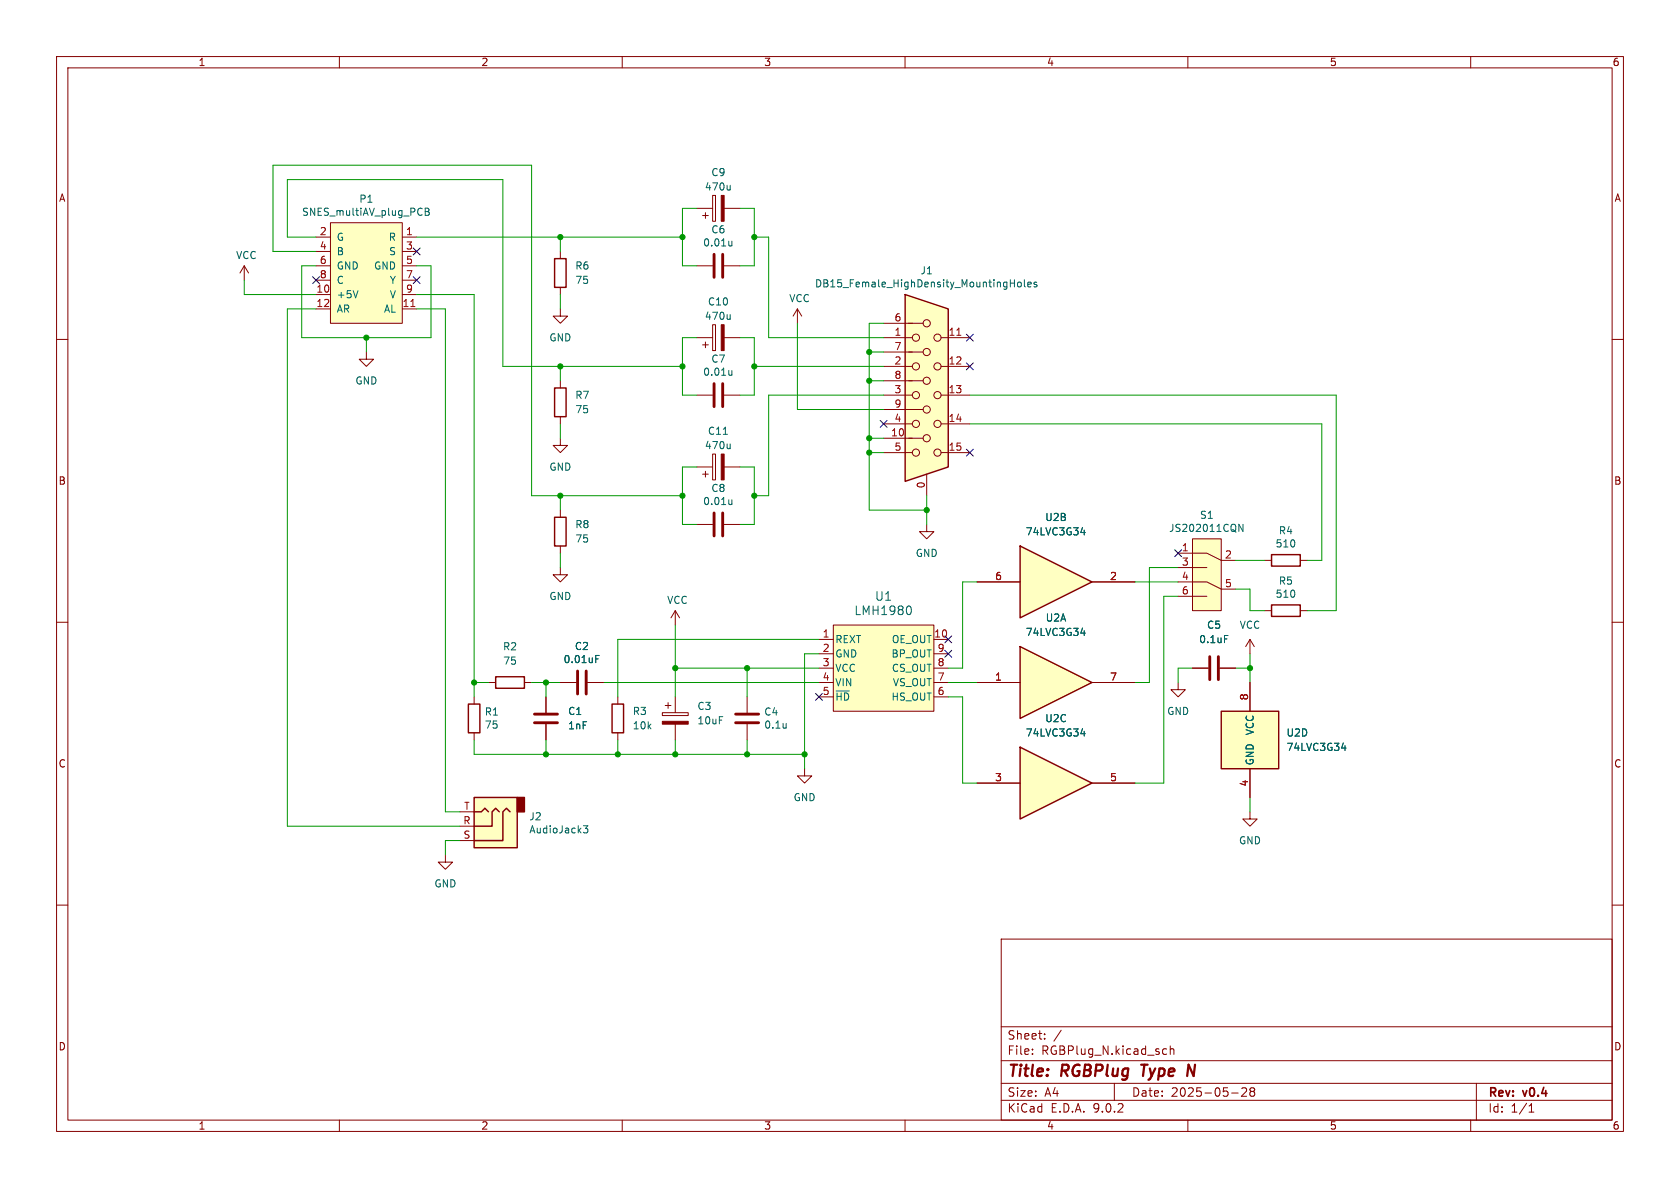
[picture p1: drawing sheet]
<svg xmlns="http://www.w3.org/2000/svg" width="297mm" height="210mm" viewBox="0 0 297 210" stroke-linecap="round" stroke-linejoin="round" font-family="sans-serif">
<g fill="none" stroke="#840000" stroke-width=".18">
<path d="M10 10h277v190h-277zM12 12h273v186h-273zM60 10v2M110 10v2M160 10v2M210 10v2M260 10v2M10 60h2M285 60h2M10 110h2M285 110h2M142.2 135.9v1.3h1.3l-1.3 1.2-1.2-1.2h1.2"/>
<path d="M10 160h2M177 166h108v32h-108zM285 160h2M60 198v2M110 198v2M160 198v2M177 194.5h108M177 191.5h108M177 187.5h108M177 181.5h108M182.5 186.3v.1M182.5 185.5v.1"/>
<path d="M184.7 183.6v.1M184.7 182.8v.1M187.6 182.1l-1.3 2M197 191.5v3M205.8 185.4l.4 .1M206.2 186.3l-.4 .1M206.9 185.5l.2-.1 .4 .1v.9M206.9 184.9v1.5M210 198v2M217.7 193.2h1.2M219.5 192.4l.6-.1 .2 .1 .1 .3-.9 1.1h.9M221.2 192.9l-.2-.2 .2-.4 .5 .1 .1 .2-.3 .3"/>
<path d="M221.2 192.9l-.2 .3v.5l.2 .1 .5-.1 .1-.2-.1-.4-.2-.2M221.2 192.9h.3M260 198v2M261 191.5v6.5M270.3 196.6h.9M270.3 195.5l.4-.4v1.5"/>
</g>
<path d="M201.7 188.2h1.2M202.3 188.2l-.2 2M210.1 188.2l.9 2 .3-2" fill="none" stroke="#840000" stroke-width=".4"/>
<path d="M83.8 141h7.6v8.9h-7.6z" fill="#ffffc2"/>
<path d="M91.4 141h1.3v2.5h-1.3z" fill="#840000" stroke="#840000" stroke-width=".25"/>
<path d="M98 45.7h2.1v5.1h-2.1zM83.8 141h7.6v8.9h-7.6zM83.8 143.5h1.3l.6-.6 .7 .6M88.3 143.5l-.7-.6-.6 .6v2.6h-3.2M90.2 143.5l-.7-.6-.6 .6v5.1h-5.1" fill="none" stroke="#840000" stroke-width=".25"/>
<path d="M99.1 54.6v1.3h1.2l-1.2 1.3-1.3-1.3h1.3M99.1 44.5v1.2M99.1 50.8v1.3M141 54.6l-.8 1.3M141 54.6l.7 1.3M141 54.6v2.6M64.8 62.2v1.3h1.2l-1.2 1.3-1.3-1.3h1.3M99.1 77.5v1.2h1.2l-1.2 1.3-1.3-1.3h1.3M78.7 151.1v1.3h1.3l-1.3 1.3-1.2-1.3h1.2M81.3 148.6h2.5M81.3 146.1h2.5M81.3 143.5h2.5" fill="none" stroke="#840000" stroke-width=".18"/>
<path d="M103.1 146h.8l-.4 .5 .4 .1v.5l-.2 .1-.6-.1" fill="none" stroke="#006464" stroke-width=".18"/>
<path d="M160 52.1l7.6 2.5v28l-7.6 2.5z" fill="#ffffc2"/>
<path d="M160 52.1l7.6 2.5v28l-7.6 2.5zM98 68.6h2.1v5.1h-2.1zM82.8 124.5h2v5h-2z" fill="none" stroke="#840000" stroke-width=".25"/>
<g fill="none" stroke="#840000" stroke-width=".18">
<path d="M43.2 47l-.8 1.3M43.2 47l.7 1.3M43.2 47v2.5M156.2 57.2h7M156.2 59.7h5.1M166.4 59.7h5M99.1 67.3v1.3M99.1 73.7v1.2M156.2 62.2h7M156.2 67.3h7M156.2 72.4h7M156.2 77.5h7"/>
<path d="M156.2 64.8h5.1M156.2 69.9h5.1M156.2 74.9h5.1M166.4 64.8h5M166.4 69.9h5M166.4 74.9h5M156.2 80h5.1M163.8 92.7v1.3h1.3l-1.3 1.3-1.2-1.3h1.2M163.8 83.8v3.8M166.4 80h5M83.8 123.2v1.3M83.8 129.5v1.3"/>
<path d="M99.1 120.7h2.8M103.9 120.7h2.8"/>
<circle cx="161.9" cy="59.7" r=".63"/>
<circle cx="163.8" cy="57.1" r=".63"/>
<circle cx="165.7" cy="59.7" r=".63"/>
<circle cx="161.9" cy="64.8" r=".63"/>
<circle cx="161.9" cy="69.8" r=".63"/>
<circle cx="161.9" cy="74.9" r=".63"/>
<circle cx="163.8" cy="72.4" r=".63"/>
<circle cx="163.8" cy="77.5" r=".63"/>
<circle cx="163.8" cy="67.3" r=".63"/>
<circle cx="163.8" cy="62.2" r=".63"/>
<circle cx="165.7" cy="74.9" r=".63"/>
<circle cx="165.7" cy="64.8" r=".63"/>
<circle cx="165.7" cy="69.8" r=".63"/>
<circle cx="161.9" cy="80" r=".63"/>
<circle cx="165.7" cy="80" r=".63"/>
</g>
<path d="M169.2 59.3h.7" fill="none" stroke="#a90000" stroke-width=".18"/>
<path d="M178.6 50.1h.7M179.3 49.4v1.3M179.9 50l.2-.1 .4 .1 .1 .5-.2 .2h-.3l-.2-.1zM181.1 49.4v1.1l.2 .2M181.7 50.3l.6-.1-.1-.3h-.3l-.2 .2 .1 .6h.4M183.3 49.9h-.3l-.2 .2v.1l.5 .2v.3h-.5M105.3 116.5h.4M105.3 115.9h.6" fill="none" stroke="#006464" stroke-width=".18"/>
<path d="M102.1 118.6v4.1M103.6 118.6v4.1" fill="none" stroke="#840000" stroke-width=".51"/>
<path d="M147.3 110.5h17.8v15.2h-17.8z" fill="#ffffc2"/>
<g fill="none" stroke="#840000" stroke-width=".18">
<path d="M99.1 90.2v1.2M99.1 96.5v1.3M123.2 92.7h2.8M128 92.7h2.8M99.1 100.3v1.3h1.2l-1.2 1.3-1.3-1.3h1.3M119.4 108l-.8 1.2M119.4 108l.7 1.2M119.4 108v2.5M144.8 113h2.5M144.8 115.6h2.5M144.8 118.1h2.5M147.3 110.5h17.8v15.2h-17.8z"/>
<path d="M165.1 113h2.5M165.1 115.6h2.5M165.1 118.1h2.5M132.1 123.2v2.8M132.1 128v2.8M144.8 120.7h2.5M144.8 123.2h2.5M165.1 120.7h2.5M165.1 123.2h2.5"/>
</g>
<path d="M129.4 88.4v.8M129.4 89.1l-.4 .1M160.7 107.1a.95 .95 0 0 1 0 1.5M139 127.9v.8M139 128.6l-.1 .1M147.8 122.1h2.3" fill="none" stroke="#006464" stroke-width=".18"/>
<path d="M98 91.4h2.1v5.1h-2.1z" fill="none" stroke="#840000" stroke-width=".25"/>
<path d="M126.2 90.7v4M127.8 90.7v4M130 127.8h4.1M130 126.2h4.1" fill="none" stroke="#840000" stroke-width=".51"/>
<path d="M58.4 39.4h12.7v17.8h-12.7z" fill="#ffffc2"/>
<g fill="none" stroke="#840000" stroke-width=".18">
<path d="M58.4 39.4h12.7v17.8h-12.7zM55.9 41.9h2.5M55.9 44.5h2.5M55.9 47h2.5M55.9 49.5h2.5M55.9 52.1h2.5M55.9 54.6h2.5M71.1 41.9h2.6M71.1 44.5h2.6M71.1 47h2.6M71.1 49.5h2.6M71.1 52.1h2.6"/>
<path d="M71.1 54.6h2.6M123.2 59.7h2.8M126 57.4h.5v4.6h-.5zM128 59.7h2.8M124.2 61h1M124.7 60.5v1M208.3 120.7v1.2h1.2l-1.2 1.3-1.3-1.3h1.3"/>
</g>
<path d="M75.2 36.8h.4l.2 .2-.2 .4 .2 .1 .1 .3-.2 .3h-.5zM75.2 37.4h.4M63.3 51.4l-.4 1.2M129.1 55.6v.9M129.1 56.3l-.2 .2" fill="none" stroke="#006464" stroke-width=".18"/>
<path d="M72.6 54.2h.8" fill="none" stroke="#a90000" stroke-width=".18"/>
<path d="M127.5 57.4h.5v4.6h-.5z" fill="#840000" stroke="#840000" stroke-width=".18"/>
<path d="M180.3 114.3l12.7 6.4-12.7 6.3z" fill="#ffffc2"/>
<path d="M180.3 114.3l12.7 6.4-12.7 6.3z" fill="none" stroke="#840000" stroke-width=".25"/>
<path d="M172.7 120.7h7.6M193 120.7h7.7" fill="none" stroke="#840000" stroke-width=".18"/>
<path d="M191.1 111.9h.8M191.7 111.5v.8" fill="none" stroke="#006464" stroke-width=".18"/>
<path d="M180.3 132.1l12.7 6.3-12.7 6.4z" fill="#ffffc2"/>
<path d="M180.3 132.1l12.7 6.3-12.7 6.4z" fill="none" stroke="#840000" stroke-width=".25"/>
<path d="M123.2 82.6h2.8M124.2 83.8h1M124.7 83.3v1M126 80.3h.5v4.5h-.5zM128 82.6h2.8M172.7 138.4h7.6M193 138.4h7.7M221 143.5v1.3h1.2l-1.2 1.3-1.3-1.3h1.3" fill="none" stroke="#840000" stroke-width=".18"/>
<path d="M127.9 76.8h.7M129.1 78.5v.8M129.1 79.2l-.2 .1M191.1 129.7h.8M191.7 129.3v.8" fill="none" stroke="#006464" stroke-width=".18"/>
<path d="M127.5 80.3h.5v4.5h-.5z" fill="#840000" stroke="#840000" stroke-width=".18"/>
<path d="M215.9 125.7h10.2v10.2h-10.2z" fill="#ffffc2"/>
<path d="M224.8 98h5.1v2.1h-5.1zM87.6 119.6h5.1v2.1h-5.1zM215.9 125.7h10.2v10.2h-10.2z" fill="none" stroke="#840000" stroke-width=".25"/>
<g fill="none" stroke="#840000" stroke-width=".18">
<path d="M123.2 36.8h2.8M124.2 38.1h1M124.7 37.6v1M126 34.5h.5v4.6h-.5zM128 36.8h2.8M123.2 47h2.8M128 47h2.8M123.2 69.9h2.8M128 69.9h2.8M223.5 99.1h1.3M229.9 99.1h1.2M210.8 118.1h2.8"/>
<path d="M215.6 118.1h2.8M221 113v2.6M221 113l-.8 1.3M221 113l.7 1.3M86.4 120.7h1.2M92.7 120.7h1.3M96.5 123.2v2.8M96.5 128v2.8M117.1 126h4.6v.5h-4.6zM117.6 124.7h1M118.1 124.2v1M119.4 123.2v2.8"/>
<path d="M119.4 128v2.8M221 120.7v5M221 135.9v5.1"/>
</g>
<path d="M129.1 32.8v.8M129.1 33.5l-.2 .1M129.4 42.6v.9M129.4 43.4l-.4 .1M129.4 65.5v.8M129.4 66.2l-.4 .1M216.5 112.3h.6M237.2 132.2h.8M237.8 131.8v.9" fill="none" stroke="#006464" stroke-width=".18"/>
<path d="M126.2 45v4M127.8 45v4M126.2 67.8v4.1M127.8 67.8v4.1M213.9 116.1v4M215.4 116.1v4M94.5 126.2h4.1M94.5 127.8h4.1" fill="none" stroke="#840000" stroke-width=".51"/>
<g fill="#840000" stroke="#840000" stroke-width=".18">
<path d="M117.1 127.5h4.6v.5h-4.6z"/>
<path d="M127.5 34.5h.5v4.6h-.5z"/>
</g>
<path d="M210.8 95.3h5.1v12.7h-5.1z" fill="#ffffc2"/>
<path d="M208.3 97.8h5.1l2.5 1.3h2.5M210.8 95.3h5.1v12.7h-5.1zM208.3 102.9h5.1l2.5 1.2h2.5M208.3 100.3h5.1M208.3 105.4h5.1M223.5 108h1.3M229.9 108h1.2" fill="none" stroke="#840000" stroke-width=".18"/>
<path d="M219.7 92.7v1.2l-.7-1.2v1.2" fill="none" stroke="#006464" stroke-width=".18"/>
<path d="M224.8 106.9h5.1v2.1h-5.1z" fill="none" stroke="#840000" stroke-width=".25"/>
<path d="M180.3 96.5l12.7 6.4-12.7 6.3z" fill="#ffffc2"/>
<path d="M180.3 96.5l12.7 6.4-12.7 6.3zM108.2 124.5h2v5h-2z" fill="none" stroke="#840000" stroke-width=".25"/>
<g fill="none" stroke="#840000" stroke-width=".18">
<path d="M172.7 102.9h7.6M193 102.9h7.7M210.8 118.1h2.8M215.6 118.1h2.8M96.5 123.2v2.8M96.5 128v2.8M99.1 120.7h2.8M103.9 120.7h2.8M109.2 123.2v1.3M109.2 129.5v1.3M172.7 120.7h7.6M172.7 138.4h7.6"/>
<path d="M193 120.7h7.7M193 138.4h7.7M221 120.7v5M221 135.9v5.1"/>
</g>
<path d="M191.1 94.1h.8M191.7 93.7v.9M105.3 116.5h.4M105.3 115.9h.6M191.1 111.9h.8M191.7 111.5v.8M216.5 112.3h.6M191.1 129.7h.8M191.7 129.3v.8M237.2 132.2h.8M237.8 131.8v.9" fill="none" stroke="#006464" stroke-width=".18"/>
<g fill="none" stroke="#009600" stroke-width=".18">
<path d="M123.2 36.8h-2.6v10.2h2.6M130.8 36.8h2.5v10.2h-2.5M43.2 49.5v2.6h12.7M55.9 44.5h-7.6v-15.3h45.7v58.4h26.6M55.9 41.9h-5.1v-10.1h38.1v33h31.7M55.9 47h-2.6v12.7h22.9v-12.7h-2.5M55.9 54.6h-5.1v91.5h30.5M64.8 59.7v2.5M73.7 54.6h5v88.9h2.6M73.7 52.1h10.1v71.1M73.7 41.9h46.9M99.1 41.9v2.6"/>
<path d="M99.1 52.1v2.5M123.2 59.7h-2.6v10.2h2.6M130.8 59.7h2.5v10.2h-2.5M133.3 41.9h2.6v17.8h20.3M141 57.2v15.2h15.2M156.2 57.2h-2.5v33h10.1M99.1 64.8v2.5M99.1 74.9v2.6M133.3 64.8h22.9M153.7 77.5h2.5M153.7 67.3h2.5M153.7 62.2h2.5"/>
<path d="M156.2 69.9h-20.3v17.7h-2.6M171.4 69.9h64.8v38.1h-5.1M171.4 74.9h62.3v24.2h-2.6M99.1 87.6v2.6M99.1 97.8v2.5M123.2 82.6h-2.6v10.1h2.6M130.8 82.6h2.5v10.1h-2.5M153.7 80h2.5M163.8 87.6v5.1M218.4 99.1h5.1M119.4 110.5v12.7M119.4 118.1h25.4"/>
<path d="M132.1 118.1v5.1M144.8 115.6h-2.6v20.3M144.8 113h-35.6v10.2M172.7 102.9h-2.5v15.2h-2.6M200.7 102.9h7.6M208.3 100.3h-5.1v20.4h-2.5M208.3 105.4h-2.6v33h-5M210.8 118.1h-2.5v2.6M218.4 104.1h2.6v3.9h2.5M218.4 118.1h2.6M221 115.6v5.1M83.8 130.8v2.6h58.4"/>
<path d="M83.8 120.7h2.6M94 120.7h5.1M96.5 120.7v2.5M96.5 130.8v2.6M106.7 120.7h38.1M109.2 130.8v2.6M119.4 130.8v2.6M132.1 130.8v2.6M167.6 120.7h5.1M167.6 123.2h2.6v15.2h2.5M81.3 148.6h-2.6v2.5M221 141v2.5"/>
</g>
<g fill="none" stroke="#000084" stroke-width=".18">
<path d="M55.3 48.9l1.2 1.2M56.5 48.9l-1.2 1.2M73.1 48.9l1.2 1.2M73.1 43.8l1.2 1.3M74.3 48.9l-1.2 1.2M74.3 43.8l-1.2 1.3M170.8 59.1l1.3 1.2M172.1 59.1l-1.3 1.2M155.6 74.3l1.2 1.2M156.8 74.3l-1.2 1.2M170.8 64.2l1.3 1.2M170.8 79.4l1.3 1.2"/>
<path d="M172.1 64.2l-1.3 1.2M172.1 79.4l-1.3 1.2M207.7 97.2l1.2 1.2M208.9 97.2l-1.2 1.2M167 112.4l1.2 1.2M167 115l1.2 1.2M168.2 112.4l-1.2 1.2M168.2 115l-1.2 1.2M144.2 122.6l1.2 1.2M145.4 122.6l-1.2 1.2"/>
</g>
<g fill="#009600" stroke="#009600" stroke-width=".18">
<circle cx="120.6" cy="41.9" r=".46"/>
<circle cx="99.1" cy="41.9" r=".46"/>
<circle cx="120.6" cy="64.8" r=".46"/>
<circle cx="133.3" cy="64.8" r=".46"/>
<circle cx="133.3" cy="41.9" r=".46"/>
<circle cx="163.8" cy="90.2" r=".46"/>
<circle cx="132.1" cy="133.4" r=".46"/>
<circle cx="142.2" cy="133.4" r=".46"/>
<circle cx="221" cy="118.1" r=".46"/>
<circle cx="99.1" cy="64.8" r=".46"/>
<circle cx="83.8" cy="120.7" r=".46"/>
<circle cx="96.5" cy="120.7" r=".46"/>
<circle cx="64.8" cy="59.7" r=".46"/>
<circle cx="153.7" cy="67.3" r=".46"/>
<circle cx="153.7" cy="62.2" r=".46"/>
<circle cx="153.7" cy="80" r=".46"/>
<circle cx="153.7" cy="77.5" r=".46"/>
<circle cx="96.5" cy="133.4" r=".46"/>
<circle cx="109.2" cy="133.4" r=".46"/>
<circle cx="99.1" cy="87.6" r=".46"/>
<circle cx="132.1" cy="118.1" r=".46"/>
<circle cx="120.6" cy="87.6" r=".46"/>
<circle cx="133.3" cy="87.6" r=".46"/>
<circle cx="119.4" cy="133.4" r=".46"/>
<circle cx="119.4" cy="118.1" r=".46"/>
</g>
<g font-size="2.8" fill="#840000">
<text x="178" y="190.9">Title:</text>
<text x="187.7" y="190.9">RGBPlug</text>
<text x="202.6" y="190.9">Type</text>
</g>
<g font-size="2.1" fill="#006464">
<text x="154.6" y="106.4">U1</text>
<text x="150.9" y="108.9">LMH1980</text>
</g>
<g font-size="2.1" fill="#840000">
<text x="178" y="184">Sheet:</text>
<text x="178" y="186.7">File:</text>
<text x="184.1" y="186.7">RGBPlug_N.kicad_sch</text>
<text x="178" y="196.9">KiCad</text>
<text x="178" y="194.1">Size:</text>
<text x="184.7" y="194.1">A4</text>
<text x="185.7" y="196.9">E.D.A.</text>
<text x="193.3" y="196.9">9.0.2</text>
<text x="200" y="194.1">Date:</text>
<text x="207" y="194.1">2025-05-28</text>
<text x="263" y="194.3">Rev:</text>
<text x="263" y="196.9">Id:</text>
<text x="267.1" y="196.9">1/1</text>
<text x="269.4" y="194.3">v0.4</text>
</g>
<g font-size="1.8" fill="#840000">
<text x="35" y="11.9">1</text>
<text x="85" y="11.9">2</text>
<text x="135" y="11.9">3</text>
<text x="185" y="11.9">4</text>
<text x="235" y="11.9">5</text>
<text x="285" y="11.9">6</text>
<text x="10.3" y="35.9">A</text>
<text x="285.3" y="35.9">A</text>
<text x="10.3" y="85.9">B</text>
<text x="285.3" y="85.9">B</text>
<text x="10.3" y="135.9">C</text>
<text x="285.3" y="135.9">C</text>
<text x="10.3" y="185.9">D</text>
<text x="285.3" y="185.9">D</text>
<text x="35" y="199.9">1</text>
<text x="85" y="199.9">2</text>
<text x="135" y="199.9">3</text>
<text x="185" y="199.9">4</text>
<text x="235" y="199.9">5</text>
<text x="285" y="199.9">6</text>
</g>
<g font-size="1.8" fill="#006464">
<text x="124.5" y="33.9">470u</text>
<text x="125.7" y="31.3">C9</text>
<text x="53.3" y="38.4">SNES_multiAV_plug_PCB</text>
<text x="63.4" y="36">P1</text>
<text x="125.7" y="41.5">C6</text>
<text x="41.6" y="46">VCC</text>
<text x="59.4" y="42.8">G</text>
<text x="59.4" y="45.3">B</text>
<text x="59.4" y="47.9">GND</text>
<text x="66" y="47.9">GND</text>
<text x="68.6" y="42.8">R</text>
<text x="68.7" y="45.3">S</text>
<text x="101.6" y="47.9">R6</text>
<text x="124.2" y="43.8">0.01u</text>
<text x="59.4" y="50.4">C</text>
<text x="59.4" y="52.9">+5V</text>
<text x="68.8" y="50.4">Y</text>
<text x="68.8" y="52.9">V</text>
<text x="101.6" y="50.4">75</text>
<text x="139.4" y="53.6">VCC</text>
<text x="144" y="51">DB15_Female_HighDensity_MountingHoles</text>
<text x="162.6" y="48.7">J1</text>
<text x="59.4" y="55.5">AR</text>
<text x="67.8" y="55.5">AL</text>
<text x="124.5" y="56.7">470u</text>
<text x="125.1" y="54.2">C10</text>
<text x="97" y="60.6">GND</text>
<text x="125.7" y="64.3">C7</text>
<text x="62.7" y="68.2">GND</text>
<text x="101.6" y="70.7">R7</text>
<text x="124.2" y="66.6">0.01u</text>
<text x="101.6" y="73.3">75</text>
<text x="125.1" y="77.1">C11</text>
<text x="97" y="83.4">GND</text>
<text x="124.5" y="79.6">470u</text>
<text x="124.2" y="89.5">0.01u</text>
<text x="125.7" y="87.2">C8</text>
<text x="101.6" y="93.6">R8</text>
<text x="181.2" y="94.8">74LVC3G34</text>
<text x="184.7" y="92.3">U2B</text>
<text x="206.6" y="94.2">JS202011CQN</text>
<text x="212" y="91.9">S1</text>
<text x="226" y="94.7">R4</text>
<text x="101.6" y="96.1">75</text>
<text x="161.8" y="98.7">GND</text>
<text x="225.4" y="97">510</text>
<text x="97" y="106.3">GND</text>
<text x="117.8" y="107">VCC</text>
<text x="225.4" y="105.9">510</text>
<text x="226" y="103.6">R5</text>
<text x="147.6" y="113.9">REXT</text>
<text x="157.6" y="113.9">OE_OUT</text>
<text x="181.2" y="112.6">74LVC3G34</text>
<text x="184.8" y="110.1">U2A</text>
<text x="211.9" y="113.9">0.1uF</text>
<text x="213.3" y="111.4">C5</text>
<text x="219.1" y="111.4">VCC</text>
<text x="88.8" y="115.2">R2</text>
<text x="88.9" y="117.7">75</text>
<text x="99.5" y="117.4">0.01uF</text>
<text x="101.5" y="115.1">C2</text>
<text x="147.6" y="116.4">GND</text>
<text x="147.6" y="119">VCC</text>
<text x="157.5" y="116.4">BP_OUT</text>
<text x="157.6" y="119">CS_OUT</text>
<text x="123.2" y="125.7">C3</text>
<text x="147.6" y="121.5">VIN</text>
<text x="147.6" y="124.1">~{HD}</text>
<text x="157.5" y="124.1">HS_OUT</text>
<text x="157.7" y="121.5">VS_OUT</text>
<text x="85.6" y="126.7">R1</text>
<text x="85.6" y="129">75</text>
<text x="100.3" y="126.6">C1</text>
<text x="100.3" y="129.1">1nF</text>
<text x="111.8" y="126.6">R3</text>
<text x="111.8" y="129.1">10k</text>
<text x="123.2" y="128.2">10uF</text>
<text x="135" y="126.7">C4</text>
<text x="135" y="129">0.1u</text>
<text x="181.2" y="130.4">74LVC3G34</text>
<text x="184.7" y="127.9">U2C</text>
<text x="206.2" y="126.6">GND</text>
<text x="221.8" y="130.1" transform="rotate(-90 221.8 130.1)">VCC</text>
<text x="227.3" y="130.4">U2D</text>
<text x="221.8" y="135.4" transform="rotate(-90 221.8 135.4)">GND</text>
<text x="227.3" y="132.9">74LVC3G34</text>
<text x="140.2" y="141.8">GND</text>
<text x="93.5" y="145.2">J2</text>
<text x="93.5" y="147.5">AudioJack3</text>
<text x="218.9" y="149.5">GND</text>
<text x="76.7" y="157.1">GND</text>
</g>
<g font-size="1.8" fill="#a90000">
<text x="56.4" y="41.7">2</text>
<text x="71.7" y="41.7">1</text>
<text x="56.4" y="44.2">4</text>
<text x="56.4" y="46.7">6</text>
<text x="71.7" y="44.2">3</text>
<text x="71.7" y="46.7">5</text>
<text x="55.8" y="51.8">10</text>
<text x="56.4" y="49.3">8</text>
<text x="71.7" y="49.3">7</text>
<text x="71.7" y="51.8">9</text>
<text x="55.8" y="54.4">12</text>
<text x="71.1" y="54.4">11</text>
<text x="158" y="56.9">6</text>
<text x="158" y="59.4">1</text>
<text x="167.6" y="59.4">11</text>
<text x="158" y="62">7</text>
<text x="158" y="64.5">2</text>
<text x="167.6" y="64.5">12</text>
<text x="158" y="67.1">8</text>
<text x="158" y="69.6">3</text>
<text x="167.6" y="69.6">13</text>
<text x="157.4" y="77.2">10</text>
<text x="158" y="72.1">9</text>
<text x="158" y="74.7">4</text>
<text x="167.6" y="74.7">14</text>
<text x="158" y="79.8">5</text>
<text x="167.6" y="79.8">15</text>
<text x="163.6" y="86.4" transform="rotate(-90 163.6 86.4)">0</text>
<text x="208.8" y="97.5">1</text>
<text x="208.8" y="100.1">3</text>
<text x="216.5" y="98.8">2</text>
<text x="175.8" y="102.6">6</text>
<text x="196.1" y="102.6">2</text>
<text x="208.8" y="102.6">4</text>
<text x="208.8" y="105.2">6</text>
<text x="216.5" y="103.9">5</text>
<text x="145.3" y="112.8">1</text>
<text x="165.1" y="112.8">10</text>
<text x="145.3" y="115.3">2</text>
<text x="145.3" y="117.9">3</text>
<text x="165.7" y="115.3">9</text>
<text x="165.7" y="117.9">8</text>
<text x="145.3" y="120.4">4</text>
<text x="145.3" y="122.9">5</text>
<text x="165.7" y="120.4">7</text>
<text x="165.7" y="122.9">6</text>
<text x="175.8" y="120.4">1</text>
<text x="196.1" y="120.4">7</text>
<text x="220.7" y="123.9" transform="rotate(-90 220.7 123.9)">8</text>
<text x="82" y="143.3">T</text>
<text x="175.8" y="138.2">3</text>
<text x="196.1" y="138.2">5</text>
<text x="220.7" y="139.1" transform="rotate(-90 220.7 139.1)">4</text>
<text x="81.8" y="145.8">R</text>
<text x="81.8" y="148.3">S</text>
</g>
</svg>
